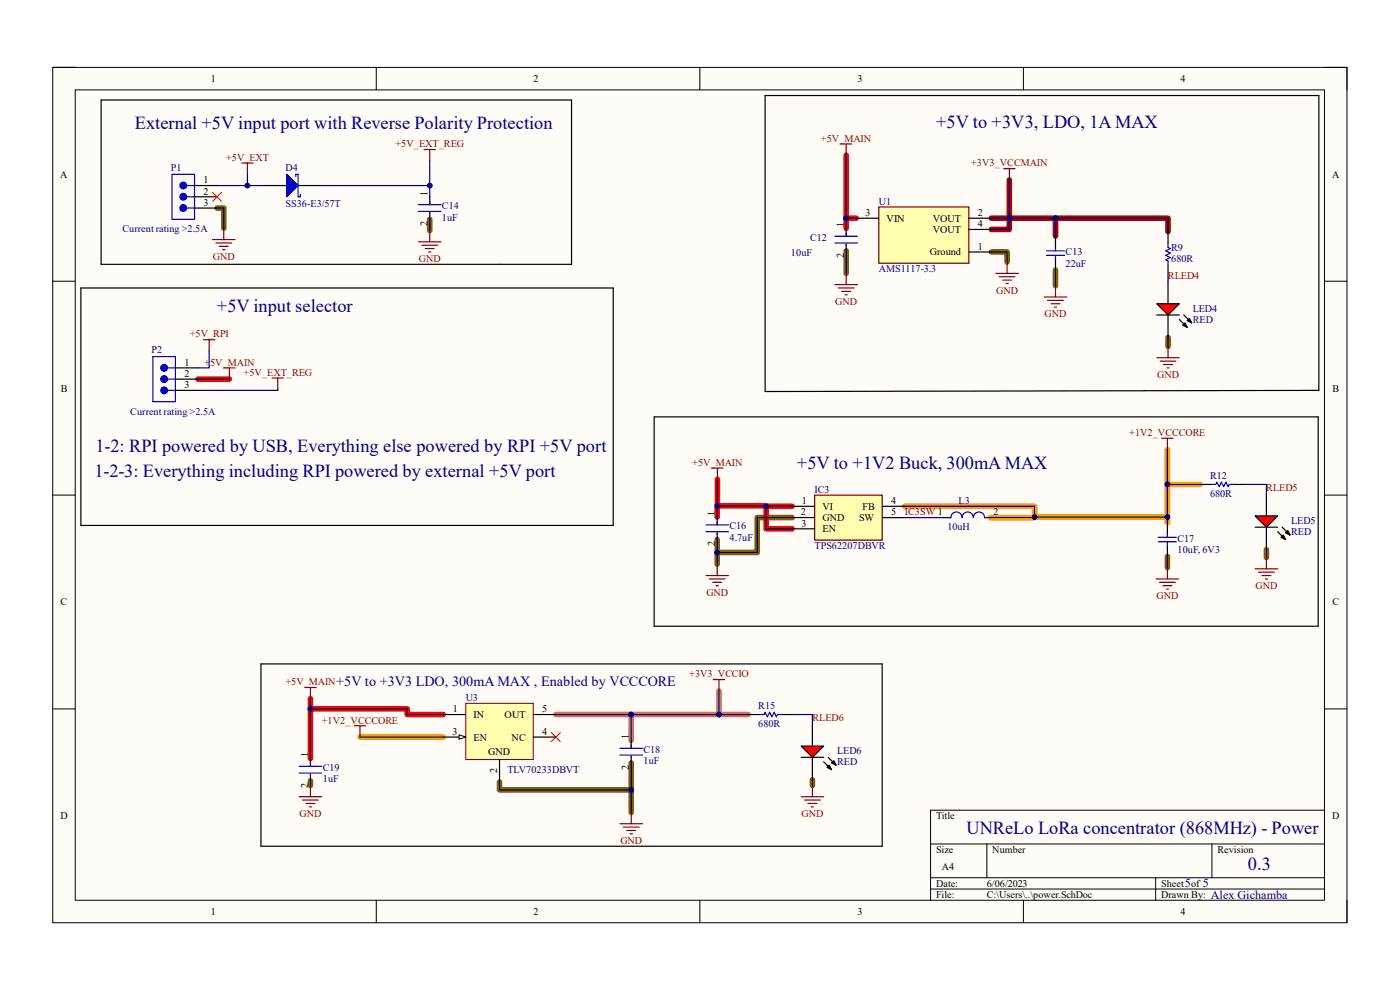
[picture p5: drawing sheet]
<svg xmlns="http://www.w3.org/2000/svg" width="297mm" height="210mm" viewBox="0 0 297 210" stroke-linecap="round" stroke-linejoin="round" font-family="sans-serif">
<path d="M11.2 14.3h274.6v181.4h-274.6z" fill-rule="evenodd" fill="#fffcf8"/>
<path d="M11.2 14.3h274.6v181.4h-274.6z" fill="none" stroke="#000" stroke-width=".21"/>
<path d="M16 19.1h265v171.9h-265z" fill-rule="evenodd" fill="#fffcf8"/>
<g fill="none" stroke="#000" stroke-width=".21">
<path d="M11.2 14.3h4.8M16 19.1h265v171.9h-265zM79.8 14.3v4.8M148.5 14.3v4.8M217.1 14.3v4.8M281 14.3h4.8v4.8M11.2 59.7h4.8M281 59.7h4.8M11.2 105h4.8M281 105h4.8M11.2 150.4h4.8M281 150.4h4.8"/>
<path d="M197.4 179h83.6M209.4 179v7.2M257.1 179v7.2M281 171.9h-83.6v19.1M79.8 191v4.7M148.5 191v4.7M197.4 186.2h83.6M197.4 188.6h83.6M217.1 191v4.7M245.2 186.2v4.8M285.8 191v4.7"/>
</g>
<path d="M179.5 32.9v13.4h2.2M179.5 46.3v2.1M42 80.4h6.7M152.2 109.7v-2.4h10.3v4.9h5.6M152.2 101.7v5.6M162.5 107.4h5.6M65.9 150.4h20.5v1.2h7.6M65.9 148.2v12.7" fill="none" stroke="#f00" stroke-width="1.2"/>
<g fill="none" stroke="#7f6000" stroke-width="1.2">
<path d="M46 44.1h1.5v4.3M91.2 46.5v2.4M179.5 53.2v4.8M210.3 53.5h3.4v2.1M223.9 57.3v3.3M247.8 71.6v1.9M152.2 117.2v2.5M168.1 109.8h-7.5v7.4h-8.4v-2.7M247.7 118v2.4M268.7 116.6v1.7M65.9 165.7v.9M106 165.9v1.7h27.9v4.8"/>
<path d="M133.9 161.8v5.8M172.3 165.4v1.2"/>
</g>
<path d="M214.1 38.2v10.5h-3.8M210.3 46.3h13.6v3.8M223.9 46.3h23.9v2.8" fill="none" stroke="#900" stroke-width="1.2"/>
<path d="M247.7 95.4v14.3M191.9 107.4h27.6v2.3h28.2v1.2M219.5 109.7v.1h-9.4M247.7 102.8h6.9M76.4 156.4h17.6" fill="none" stroke="#f90" stroke-width="1.2"/>
<path d="M117.9 151.6h16M133.9 151.6v5.5M152.5 146.6v5h-18.6M152.5 151.6h6.2" fill="none" stroke="#e06666" stroke-width="1.2"/>
<path d="M37.2 78h4.8M37.2 80.4h4.8M37.2 82.8h4.8" fill="none" stroke="#000" stroke-width=".25"/>
<path d="M32.4 75.7h4.8v9.5h-4.8zM35.5 80.4h1.7" fill="none" stroke="#00f" stroke-width=".25"/>
<circle cx="34.8" cy="80.4" r=".72" fill="#00f"/>
<g fill="none" stroke="#00f" stroke-width=".25">
<path d="M35.5 78h1.7"/>
<circle cx="34.8" cy="80.4" r=".72"/>
</g>
<circle cx="34.8" cy="78" r=".72" fill="#00f"/>
<g fill="none" stroke="#00f" stroke-width=".25">
<path d="M35.5 82.8h1.7"/>
<circle cx="34.8" cy="78" r=".72"/>
</g>
<circle cx="34.8" cy="82.8" r=".72" fill="#00f"/>
<g fill="none" stroke="#00f" stroke-width=".25">
<path d="M36.5 37h4.8v9.5h-4.8zM39.6 41.7h1.7"/>
<circle cx="34.8" cy="82.8" r=".72"/>
</g>
<path d="M43.2 72.1h2.4M44.4 72.1v2.4M47.5 78h2.4M48.7 78v2.4M57.7 80.2h2.4M58.9 80.2v2.4" fill="none" stroke="#800000" stroke-width=".25"/>
<path d="M41.3 39.4h4.7M41.3 41.7h4.7M41.3 44.1h4.7" fill="none" stroke="#000" stroke-width=".25"/>
<circle cx="38.9" cy="41.7" r=".72" fill="#00f"/>
<g fill="none" stroke="#00f" stroke-width=".25">
<path d="M39.6 39.4h1.7"/>
<circle cx="38.9" cy="41.7" r=".72"/>
</g>
<circle cx="38.9" cy="39.4" r=".72" fill="#00f"/>
<g fill="none" stroke="#00f" stroke-width=".25">
<path d="M39.6 44.1h1.7"/>
<circle cx="38.9" cy="39.4" r=".72"/>
</g>
<circle cx="38.9" cy="44.1" r=".72" fill="#00f"/>
<circle cx="38.9" cy="44.1" r=".72" fill="none" stroke="#00f" stroke-width=".25"/>
<path d="M51.3 34.6h2.4M52.5 34.6v2.4M45.1 50.8h4.8M45.8 51.5h3.3M46.5 52.3h1.9M47.2 53h.5M47.5 48.4v2.4" fill="none" stroke="#800000" stroke-width=".25"/>
<path d="M45.1 40.8l1.9 1.9M47 40.8l-1.9 1.9" fill="none" stroke="#f00" stroke-width=".21"/>
<path d="M56.1 39.4h4.7M63.2 39.4h4.8M162.3 20.3h117.5v62.5l-117.5 .3zM121.3 55.8v-34.6h-99.8l-.1 34.9h84.6M17.2 61.1h112.9v50.4h-112.9z" fill="none" stroke="#000" stroke-width=".25"/>
<path d="M60.8 37l2.4 2.4-2.4 2.3z" fill="#00f"/>
<path d="M60.8 37l2.4 2.4-2.4 2.3zM62.8 37.5v-.5h.4v4.7h.5v-.4" fill="none" stroke="#00f" stroke-width=".25"/>
<path d="M90 31.7h2.4M91.2 31.7v2.4M88.8 51.3h4.8M89.5 52h3.3M90.2 52.7h1.9M90.9 53.5h.5M91.2 48.9v2.4" fill="none" stroke="#800000" stroke-width=".25"/>
<path d="M121.3 55.8v.3h-15.3" fill="none" stroke="#000" stroke-width=".25"/>
<path d="M186.4 43.9h19.1v11.9h-19.1z" fill-rule="evenodd" fill="#ffffb0"/>
<g fill="none" stroke="#800000" stroke-width=".25">
<path d="M178.3 30.5h2.4M179.5 30.5v2.4M212.9 35.8h2.4M214.1 35.8v2.4M179.5 58v2.4M186.4 43.9h19.1v11.9h-19.1zM211.3 58h4.7M212 58.7h3.3M212.7 59.4h1.9M213.7 55.6v2.4M177.1 60.4h4.8M177.8 61.1h3.4"/>
<path d="M178.6 61.8h1.9M179.3 62.5h.5M213.4 60.1h.5M221.5 63h4.8M222.2 63.7h3.4M223 64.4h1.9M223.7 65.2h.5M223.9 60.6v2.4"/>
</g>
<path d="M179.5 48.4v1.7M179.5 51.8v1.4M181.7 46.3h4.7M205.5 46.3h4.8M205.5 48.7h4.8M205.5 53.5h4.8M247.8 59.7v4.7M247.8 66.8v4.8" fill="none" stroke="#000" stroke-width=".25"/>
<path d="M177.1 50.1h4.8M177.1 51.5h4.8M179.5 49.4v.7M179.5 51.8v.2" fill="none" stroke="#00f" stroke-width=".25"/>
<path d="M245.4 64.4h4.8l-2.4 2.4z" fill="#f00"/>
<path d="M247.8 49.1v2.4M247.8 56.3v2.4M245.4 64.4h4.8l-2.4 2.4zM245.4 66.8h4.8M250.2 67.8l1.7 1.6M251.1 66.8l1.7 1.7M251.4 68.5l.5 .9-1-.4zM251.9 68l.4-.5 .5 1zM268.7 104.7v4.7M268.7 111.8v4.8" fill="none" stroke="#000" stroke-width=".25"/>
<path d="M251.4 68.5l.5 .9-1-.4zM251.9 68l.4-.5 .5 1z" fill="#000"/>
<path d="M247.8 51.5v1l.5 .2-1 .5 1 .5-1 .5 1 .4-1 .5 .5 .3v.9" fill="none" stroke="#00f" stroke-width=".25"/>
<g fill="none" stroke="#800000" stroke-width=".25">
<path d="M245.4 75.9h4.8M246.1 76.6h3.4M246.8 77.3h2M247.6 78h.4M247.8 73.5v2.4M151 99.3h2.4M152.2 99.3v2.4M246.5 93h2.4M247.7 93v2.4M152.2 119.7v2.4M149.8 122.1h4.7M150.5 122.8h3.3"/>
<path d="M151.2 123.5h1.9M151.9 124.2h.5M245.3 122.8h4.7M246 123.5h3.3M246.7 124.2h1.9M247.4 125h.5M247.7 120.4v2.4"/>
</g>
<path d="M266.3 109.4h4.8l-2.4 2.4z" fill="#f00"/>
<path d="M266.3 109.4h4.8l-2.4 2.4zM266.3 111.8h4.8M271.1 112.8l1.6 1.7M272 111.8l1.7 1.7M272.2 113.5l.5 1-.9-.5zM273.2 112.6l.5 .9-1-.5z" fill="none" stroke="#000" stroke-width=".25"/>
<path d="M272.2 113.5l.5 1-.9-.5zM273.2 112.6l.5 .9-1-.5z" fill="#000"/>
<path d="M268.7 118.3v2.4M266.3 120.7h4.8M267 121.4h3.3M267.7 122.1h1.9M268.4 122.8h.5" fill="none" stroke="#800000" stroke-width=".25"/>
<path d="M172.8 105h14.4v9.6h-14.4z" fill-rule="evenodd" fill="#ffffb0"/>
<g fill="none" stroke="#800000" stroke-width=".25">
<path d="M172.8 105h14.4v9.6h-14.4zM64.7 145.8h2.4M65.9 145.8v2.4M75.2 154h2.4M76.4 154v2.4M151.3 144.2h2.4M152.5 144.2v2.4M63.5 169h4.7M64.2 169.7h3.3M64.9 170.4h1.9M65.6 171.2h.5M65.9 166.6v2.4"/>
<path d="M131.5 174.7h4.8M132.2 175.5h3.4M133 176.2h1.9M133.7 176.9h.5M133.9 172.4v2.3"/>
</g>
<path d="M138.8 88.4h140.9v44.4h-140.9zM168.1 107.4h4.7M168.1 109.8h4.7M168.1 112.2h4.7M187.2 107.4h4.7M187.2 109.8h4.7M247.7 110.9v2.4M247.7 115.7v2.3M254.6 102.8h2.4M261.7 102.8h2.4M172.3 153.5v4.8M172.3 160.7v4.7" fill="none" stroke="#000" stroke-width=".25"/>
<path d="M245.7 114.9h3.9M245.7 114h3.9M247.7 113.3v.7M247.7 114.9v.8M257 102.8h.9l.3-.5 .4 .9 .5-.9 .5 .9 .5-.9 .5 .9 .2-.4h.9" fill="none" stroke="#00f" stroke-width=".25"/>
<path d="M117 155.4l1.9 1.9M118.9 155.4l-1.9 1.9" fill="none" stroke="#f00" stroke-width=".21"/>
<path d="M170 158.3h4.7l-2.4 2.4z" fill="#f00"/>
<path d="M55.4 140.8h131.8v38.7h-131.8zM158.7 151.6h2.4M165.9 151.6h2.4M170 158.3h4.7l-2.4 2.4zM170 160.7h4.7M174.7 161.6l1.7 1.7M175.5 162.8l.4-.5 .5 1zM175.7 160.7l1.7 1.6M176.4 161.9l.5-.5 .5 .9z" fill="none" stroke="#000" stroke-width=".25"/>
<path d="M175.5 162.8l.4-.5 .5 1zM176.4 161.9l.5-.5 .5 .9z" fill="#000"/>
<path d="M170 169h4.7M170.7 169.7h3.3M171.4 170.4h1.9M172.1 171.2h.5M172.3 166.6v2.4" fill="none" stroke="#800000" stroke-width=".25"/>
<path d="M161.1 151.6h1l.2-.5 .5 1 .5-1 .5 1 .4-1 .5 1 .2-.5h1" fill="none" stroke="#00f" stroke-width=".25"/>
<path d="M98.8 149.2h14.3v11.9h-14.3z" fill-rule="evenodd" fill="#ffffb0"/>
<path d="M98.8 149.2h14.3v11.9h-14.3z" fill="none" stroke="#800000" stroke-width=".21"/>
<path d="M94 151.6h4.8M94 156.4h4.8M106 161.1v4.8" fill="none" stroke="#000" stroke-width=".25"/>
<path d="M97.4 155.9l1.4 .5-1.4 .4z" fill="#f8fcff"/>
<path d="M97.4 155.9l1.4 .5-1.4 .4z" fill="none" stroke="#000" stroke-width=".21"/>
<g fill="none" stroke="#000" stroke-width=".25">
<path d="M91.2 41.8v1.6M91.2 45.1v1.4M223.9 50.1v2.4M223.9 54.9v2.4M152.2 109.7v1.7M152.2 113v1.5M200.5 109.8h1.2M208.9 109.8h1.2M113.1 156.4h4.8M113.1 151.6h4.8M133.9 157.1v1.6M65.9 160.9v1.7"/>
<path d="M65.9 164.2v1.5M133.9 160.4v1.4"/>
</g>
<g fill="none" stroke="#00f" stroke-width=".25">
<path d="M88.8 43.4h4.8M88.8 44.9h4.8M91.2 42.7v.7M91.2 45.1v.2M222 53.2h3.8M222 54.2h3.8M223.9 52.5v.7M223.9 54.2v.7M149.8 111.4h4.7M149.8 112.8h4.7M152.2 110.6v.8M152.2 113v.3"/>
<path d="M201.2 109.8h.5a1.19 1.19 0 0 1 1.2-1.2 1.19 1.19 0 0 1 1.2 1.2 1.2 1.2 0 0 1 1.2-1.2 1.2 1.2 0 0 1 1.2 1.2 1.2 1.2 0 0 1 1.2-1.2 1.2 1.2 0 0 1 1.2 1.2h.2M131.5 158.7h4.8M133.9 158v.7M63.5 162.6h4.7M63.5 164h4.7M65.9 161.8v.8M65.9 164.2v.3M131.5 160.2h4.8M133.9 160.4v.3"/>
</g>
<path d="M52.5 37v2.4h-6.5M44.4 74.5v3.5h-2.4M42 80.4h6.7M58.9 82.6v.2h-16.9" fill="none" stroke="#000080" stroke-width=".25"/>
<circle cx="52.5" cy="39.4" r=".48" fill="#000080"/>
<circle cx="52.5" cy="39.4" r=".48" fill="none" stroke="#000080" stroke-width=".21"/>
<path d="M52.5 39.4h3.6M46 44.1h1.5v4.3" fill="none" stroke="#000080" stroke-width=".25"/>
<circle cx="52.5" cy="39.4" r=".48" fill="#000080"/>
<circle cx="52.5" cy="39.4" r=".48" fill="none" stroke="#000080" stroke-width=".21"/>
<path d="M91.2 34.1v5.3h-23.2" fill="none" stroke="#000080" stroke-width=".25"/>
<circle cx="91.2" cy="39.4" r=".48" fill="#000080"/>
<circle cx="91.2" cy="39.4" r=".48" fill="none" stroke="#000080" stroke-width=".21"/>
<path d="M91.2 46.5v2.4M214.1 46.3v2.4h-3.8" fill="none" stroke="#000080" stroke-width=".25"/>
<circle cx="214.1" cy="46.3" r=".48" fill="#000080"/>
<circle cx="214.1" cy="46.3" r=".48" fill="none" stroke="#000080" stroke-width=".21"/>
<path d="M179.5 32.9v13.4h2.2M210.3 53.5h3.4v2.1" fill="none" stroke="#000080" stroke-width=".25"/>
<circle cx="179.5" cy="46.3" r=".48" fill="#000080"/>
<circle cx="179.5" cy="46.3" r=".48" fill="none" stroke="#000080" stroke-width=".21"/>
<path d="M179.5 46.3v2.1" fill="none" stroke="#000080" stroke-width=".25"/>
<circle cx="179.5" cy="46.3" r=".48" fill="#000080"/>
<circle cx="179.5" cy="46.3" r=".48" fill="none" stroke="#000080" stroke-width=".21"/>
<path d="M214.1 38.2v8.1M179.5 53.2v4.8" fill="none" stroke="#000080" stroke-width=".25"/>
<circle cx="214.1" cy="46.3" r=".48" fill="#000080"/>
<circle cx="214.1" cy="46.3" r=".48" fill="none" stroke="#000080" stroke-width=".21"/>
<path d="M210.3 46.3h13.6v3.8" fill="none" stroke="#000080" stroke-width=".25"/>
<circle cx="214.1" cy="46.3" r=".48" fill="#000080"/>
<circle cx="214.1" cy="46.3" r=".48" fill="none" stroke="#000080" stroke-width=".21"/>
<circle cx="223.9" cy="46.3" r=".48" fill="#000080"/>
<circle cx="223.9" cy="46.3" r=".48" fill="none" stroke="#000080" stroke-width=".21"/>
<path d="M223.9 46.3h23.9v2.8M247.8 58.7v1" fill="none" stroke="#000080" stroke-width=".25"/>
<circle cx="223.9" cy="46.3" r=".48" fill="#000080"/>
<circle cx="223.9" cy="46.3" r=".48" fill="none" stroke="#000080" stroke-width=".21"/>
<path d="M247.8 71.6v1.9M247.7 95.4v14.3M247.7 118v2.4" fill="none" stroke="#000080" stroke-width=".25"/>
<circle cx="247.7" cy="102.8" r=".48" fill="#000080"/>
<circle cx="247.7" cy="102.8" r=".48" fill="none" stroke="#000080" stroke-width=".21"/>
<circle cx="247.7" cy="109.7" r=".48" fill="#000080"/>
<circle cx="247.7" cy="109.7" r=".48" fill="none" stroke="#000080" stroke-width=".21"/>
<path d="M247.7 102.8h6.9M268.7 116.6v1.7" fill="none" stroke="#000080" stroke-width=".25"/>
<circle cx="247.7" cy="102.8" r=".48" fill="#000080"/>
<circle cx="247.7" cy="102.8" r=".48" fill="none" stroke="#000080" stroke-width=".21"/>
<path d="M191.9 107.4h27.6v2.3h28.2v1.2M264.1 102.8h4.6v1.9" fill="none" stroke="#000080" stroke-width=".25"/>
<circle cx="219.5" cy="109.7" r=".48" fill="#000080"/>
<circle cx="219.5" cy="109.7" r=".48" fill="none" stroke="#000080" stroke-width=".21"/>
<circle cx="247.7" cy="109.7" r=".48" fill="#000080"/>
<circle cx="247.7" cy="109.7" r=".48" fill="none" stroke="#000080" stroke-width=".21"/>
<path d="M152.2 101.7v5.6" fill="none" stroke="#000080" stroke-width=".25"/>
<circle cx="152.2" cy="107.3" r=".48" fill="#000080"/>
<circle cx="152.2" cy="107.3" r=".48" fill="none" stroke="#000080" stroke-width=".21"/>
<path d="M168.1 109.8h-7.5v7.4h-8.4v-2.7" fill="none" stroke="#000080" stroke-width=".25"/>
<circle cx="152.2" cy="117.2" r=".48" fill="#000080"/>
<circle cx="152.2" cy="117.2" r=".48" fill="none" stroke="#000080" stroke-width=".21"/>
<path d="M152.2 117.2v2.5" fill="none" stroke="#000080" stroke-width=".25"/>
<circle cx="152.2" cy="117.2" r=".48" fill="#000080"/>
<circle cx="152.2" cy="117.2" r=".48" fill="none" stroke="#000080" stroke-width=".21"/>
<path d="M152.5 146.6v5h-18.6M172.3 165.4v1.2" fill="none" stroke="#000080" stroke-width=".25"/>
<circle cx="152.5" cy="151.6" r=".48" fill="#000080"/>
<circle cx="152.5" cy="151.6" r=".48" fill="none" stroke="#000080" stroke-width=".21"/>
<circle cx="133.9" cy="151.6" r=".48" fill="#000080"/>
<circle cx="133.9" cy="151.6" r=".48" fill="none" stroke="#000080" stroke-width=".21"/>
<path d="M152.5 151.6h6.2" fill="none" stroke="#000080" stroke-width=".25"/>
<circle cx="152.5" cy="151.6" r=".48" fill="#000080"/>
<circle cx="152.5" cy="151.6" r=".48" fill="none" stroke="#000080" stroke-width=".21"/>
<path d="M133.9 151.6v5.5M168.3 151.6h4v1.9M65.9 165.7v.9" fill="none" stroke="#000080" stroke-width=".25"/>
<circle cx="133.9" cy="151.6" r=".48" fill="#000080"/>
<circle cx="133.9" cy="151.6" r=".48" fill="none" stroke="#000080" stroke-width=".21"/>
<path d="M117.9 151.6h16" fill="none" stroke="#000080" stroke-width=".25"/>
<circle cx="133.9" cy="151.6" r=".48" fill="#000080"/>
<circle cx="133.9" cy="151.6" r=".48" fill="none" stroke="#000080" stroke-width=".21"/>
<path d="M106 165.9v1.7h27.9v4.8" fill="none" stroke="#000080" stroke-width=".25"/>
<circle cx="133.9" cy="167.6" r=".48" fill="#000080"/>
<circle cx="133.9" cy="167.6" r=".48" fill="none" stroke="#000080" stroke-width=".21"/>
<path d="M65.9 150.4h20.5v1.2h7.6M76.4 156.4h17.6" fill="none" stroke="#000080" stroke-width=".25"/>
<circle cx="65.9" cy="150.4" r=".48" fill="#000080"/>
<circle cx="65.9" cy="150.4" r=".48" fill="none" stroke="#000080" stroke-width=".21"/>
<path d="M91.2 39.4v2.4" fill="none" stroke="#000080" stroke-width=".25"/>
<circle cx="91.2" cy="39.4" r=".48" fill="#000080"/>
<circle cx="91.2" cy="39.4" r=".48" fill="none" stroke="#000080" stroke-width=".21"/>
<path d="M65.9 148.2v12.7" fill="none" stroke="#000080" stroke-width=".25"/>
<circle cx="65.9" cy="150.4" r=".48" fill="#000080"/>
<circle cx="65.9" cy="150.4" r=".48" fill="none" stroke="#000080" stroke-width=".21"/>
<path d="M133.9 161.8v5.8" fill="none" stroke="#000080" stroke-width=".25"/>
<circle cx="133.9" cy="167.6" r=".48" fill="#000080"/>
<circle cx="133.9" cy="167.6" r=".48" fill="none" stroke="#000080" stroke-width=".21"/>
<path d="M223.9 57.3v3.3M162.5 107.4h5.6" fill="none" stroke="#000080" stroke-width=".25"/>
<circle cx="162.5" cy="107.4" r=".48" fill="#000080"/>
<circle cx="162.5" cy="107.4" r=".48" fill="none" stroke="#000080" stroke-width=".21"/>
<path d="M152.2 109.7v-2.4h10.3v4.9h5.6" fill="none" stroke="#000080" stroke-width=".25"/>
<circle cx="152.2" cy="107.3" r=".48" fill="#000080"/>
<circle cx="152.2" cy="107.3" r=".48" fill="none" stroke="#000080" stroke-width=".21"/>
<circle cx="162.5" cy="107.4" r=".48" fill="#000080"/>
<circle cx="162.5" cy="107.4" r=".48" fill="none" stroke="#000080" stroke-width=".21"/>
<path d="M191.9 109.8h8.6M219.5 109.7v.1h-9.4" fill="none" stroke="#000080" stroke-width=".25"/>
<circle cx="219.5" cy="109.7" r=".48" fill="#000080"/>
<circle cx="219.5" cy="109.7" r=".48" fill="none" stroke="#000080" stroke-width=".21"/>
<g font-size="3.9" fill="#000080">
<text x="28.6" y="27.3">External +5V input port with Reverse Polarity Protection</text>
<text x="198.6" y="27.1">+5V to +3V3, LDO, 1A MAX</text>
<text x="46" y="66.2">+5V input selector</text>
<text x="20.2" y="95.8">1-2: RPI powered by USB, Everything else powered by RPI +5V port</text>
<text x="20" y="101.1">1-2-3: Everything including RPI powered by external +5V port</text>
<text x="169.1" y="99.5">+5V to +1V2 Buck, 300mA MAX</text>
<text x="205.1" y="177">UNReLo LoRa concentrator (868MHz) - Power</text>
<text x="264.8" y="184.6">0.3</text>
</g>
<text font-size="3" fill="#000080" x="71.3" y="145.5">+5V to +3V3 LDO, 300mA MAX , Enabled by VCCCORE</text>
<g font-size="2.6" fill="#000080">
<text x="251.4" y="188.3">5</text>
<text x="255.2" y="188.3">5</text>
<text x="256.9" y="190.7">Alex Gichamba</text>
</g>
<g font-size="2.2">
<text x="44.7" y="17.4">1</text>
<text x="113.2" y="17.4">2</text>
<text x="181.9" y="17.4">3</text>
<text x="250.4" y="17.4">4</text>
<text x="12.8" y="37.7">A</text>
<text x="43.2" y="41.3">2</text>
<text x="43.2" y="38.9">1</text>
<text x="90.7" y="41.5" transform="rotate(-90 90.7 41.5)">1</text>
<text x="282.6" y="37.7">A</text>
<text x="43.2" y="43.7">3</text>
<text x="183.6" y="45.8">3</text>
<text x="188.1" y="47">VIN</text>
<text x="197.9" y="47">VOUT</text>
<text x="207.4" y="45.8">2</text>
<text x="90.7" y="48" transform="rotate(-90 90.7 48)">2</text>
<text x="179" y="48.2" transform="rotate(-90 179 48.2)">1</text>
<text x="197.9" y="49.4">VOUT</text>
<text x="207.4" y="48.2">4</text>
<text x="207.4" y="53">1</text>
<text x="179" y="54.7" transform="rotate(-90 179 54.7)">2</text>
<text x="197.3" y="54.2">Ground</text>
<text x="39.1" y="77.6">1</text>
<text x="12.9" y="83.1">B</text>
<text x="39.1" y="80">2</text>
<text x="39.1" y="82.3">3</text>
<text x="282.7" y="83.1">B</text>
<text x="170.1" y="106.9">1</text>
<text x="189.1" y="106.9">4</text>
<text x="151.7" y="109.4" transform="rotate(-90 151.7 109.4)">1</text>
<text x="169.9" y="109.3">2</text>
<text x="170" y="111.7">3</text>
<text x="174.5" y="108.1">VI</text>
<text x="174.5" y="110.5">GND</text>
<text x="174.5" y="112.9">EN</text>
<text x="182.2" y="110.5">SW</text>
<text x="183" y="108.1">FB</text>
<text x="189.1" y="109.3">5</text>
<text x="210.8" y="109.3">2</text>
<text x="151.7" y="115.9" transform="rotate(-90 151.7 115.9)">2</text>
<text x="12.9" y="128.4">C</text>
<text x="282.7" y="128.4">C</text>
<text x="96" y="155.9">3</text>
<text x="96.1" y="151.1">1</text>
<text x="100.5" y="152.3">IN</text>
<text x="107.1" y="152.3">OUT</text>
<text x="115" y="155.9">4</text>
<text x="115" y="151.1">5</text>
<text x="65.4" y="160.7" transform="rotate(-90 65.4 160.7)">1</text>
<text x="100.5" y="157.1">EN</text>
<text x="103.6" y="160.2">GND</text>
<text x="108.5" y="157.1">NC</text>
<text x="133.4" y="156.8" transform="rotate(-90 133.4 156.8)">1</text>
<text x="65.4" y="167.1" transform="rotate(-90 65.4 167.1)">2</text>
<text x="105.5" y="164" transform="rotate(-90 105.5 164)">2</text>
<text x="133.4" y="163.3" transform="rotate(-90 133.4 163.3)">2</text>
<text x="12.8" y="173.8">D</text>
<text x="198.6" y="173.8">Title</text>
<text x="282.6" y="173.8">D</text>
<text x="198.6" y="181">Size</text>
<text x="199.8" y="184.5">A4</text>
<text x="210.5" y="181">Number</text>
<text x="258.3" y="181">Revision</text>
<text x="198.6" y="188.1">Date:</text>
<text x="198.6" y="190.5">File:</text>
<text x="209.3" y="190.5">C:\Users\..\power.SchDoc</text>
<text x="209.3" y="188.1">6/06/2023</text>
<text x="246.3" y="190.5">Drawn By:</text>
<text x="246.3" y="188.1">Sheet</text>
<text x="252.7" y="188.1">of</text>
<text x="44.7" y="194.1">1</text>
<text x="113.2" y="194.1">2</text>
<text x="181.9" y="194.1">3</text>
<text x="250.4" y="194.1">4</text>
</g>
<g font-size="2.2" fill="#800000">
<text x="48" y="34.1">+5V_EXT</text>
<text x="83.9" y="31.2">+5V_EXT_REG</text>
<text x="174.2" y="30.1">+5V_MAIN</text>
<text x="206" y="35.3">+3V3_VCCMAIN</text>
<text x="45.2" y="55.1">GND</text>
<text x="88.9" y="55.6">GND</text>
<text x="247.8" y="59.2">RLED4</text>
<text x="177.2" y="64.7">GND</text>
<text x="211.4" y="62.3">GND</text>
<text x="40.3" y="71.6">+5V_RPI</text>
<text x="221.6" y="67.3">GND</text>
<text x="43.3" y="77.6">+5V_MAIN</text>
<text x="51.7" y="79.7">+5V_EXT_REG</text>
<text x="245.5" y="80.2">GND</text>
<text x="239.6" y="92.5">+1V2_VCCCORE</text>
<text x="146.9" y="98.8">+5V_MAIN</text>
<text x="268.6" y="104.2">RLED5</text>
<text x="191.9" y="109.3">IC3SW 1</text>
<text x="266.4" y="125">GND</text>
<text x="149.9" y="126.4">GND</text>
<text x="245.4" y="127.1">GND</text>
<text x="146.2" y="143.7">+3V3_VCCIO</text>
<text x="60.5" y="145.4">+5V_MAIN</text>
<text x="68.3" y="153.5">+1V2_VCCCORE</text>
<text x="172.3" y="153">RLED6</text>
<text x="63.5" y="173.3">GND</text>
<text x="170.1" y="173.3">GND</text>
<text x="131.6" y="179.1">GND</text>
</g>
<g font-size="2.2" fill="#000080">
<text x="36.2" y="36.3">P1</text>
<text x="60.6" y="36.3">D4</text>
<text x="60.6" y="43.9">SS36-E3/57T</text>
<text x="93.8" y="44.4">C14</text>
<text x="93.8" y="46.8">1uF</text>
<text x="186.4" y="43.4">U1</text>
<text x="26" y="49.1">Current rating &gt;2.5A</text>
<text x="171.9" y="51.1">C12</text>
<text x="248.5" y="53.2">R9</text>
<text x="167.8" y="54.4">10uF</text>
<text x="186.4" y="57.7">AMS1117-3.3</text>
<text x="226.1" y="54.2">C13</text>
<text x="226.1" y="56.6">22uF</text>
<text x="248.5" y="55.6">680R</text>
<text x="253" y="66.1">LED4</text>
<text x="253" y="68.5">RED</text>
<text x="32.2" y="74.9">P2</text>
<text x="27.6" y="88.1">Current rating &gt;2.5A</text>
<text x="256.7" y="101.6">R12</text>
<text x="172.8" y="104.6">IC3</text>
<text x="203.4" y="106.9">L3</text>
<text x="256.7" y="105.4">680R</text>
<text x="154.8" y="112.3">C16</text>
<text x="201" y="112.4">10uH</text>
<text x="273.9" y="111.1">LED5</text>
<text x="273.9" y="113.5">RED</text>
<text x="154.8" y="114.7">4.7uF</text>
<text x="172.8" y="116.5">TPS62207DBVR</text>
<text x="249.8" y="114.9">C17</text>
<text x="249.8" y="117.3">10uF, 6V3</text>
<text x="98.8" y="148.7">U3</text>
<text x="160.9" y="150.4">R15</text>
<text x="160.9" y="154.2">680R</text>
<text x="136.5" y="159.7">C18</text>
<text x="177.6" y="159.9">LED6</text>
<text x="68.5" y="163.5">C19</text>
<text x="68.5" y="165.9">1uF</text>
<text x="107.7" y="164">TLV70233DBVT</text>
<text x="136.5" y="162.1">1uF</text>
<text x="177.6" y="162.3">RED</text>
</g>
</svg>
